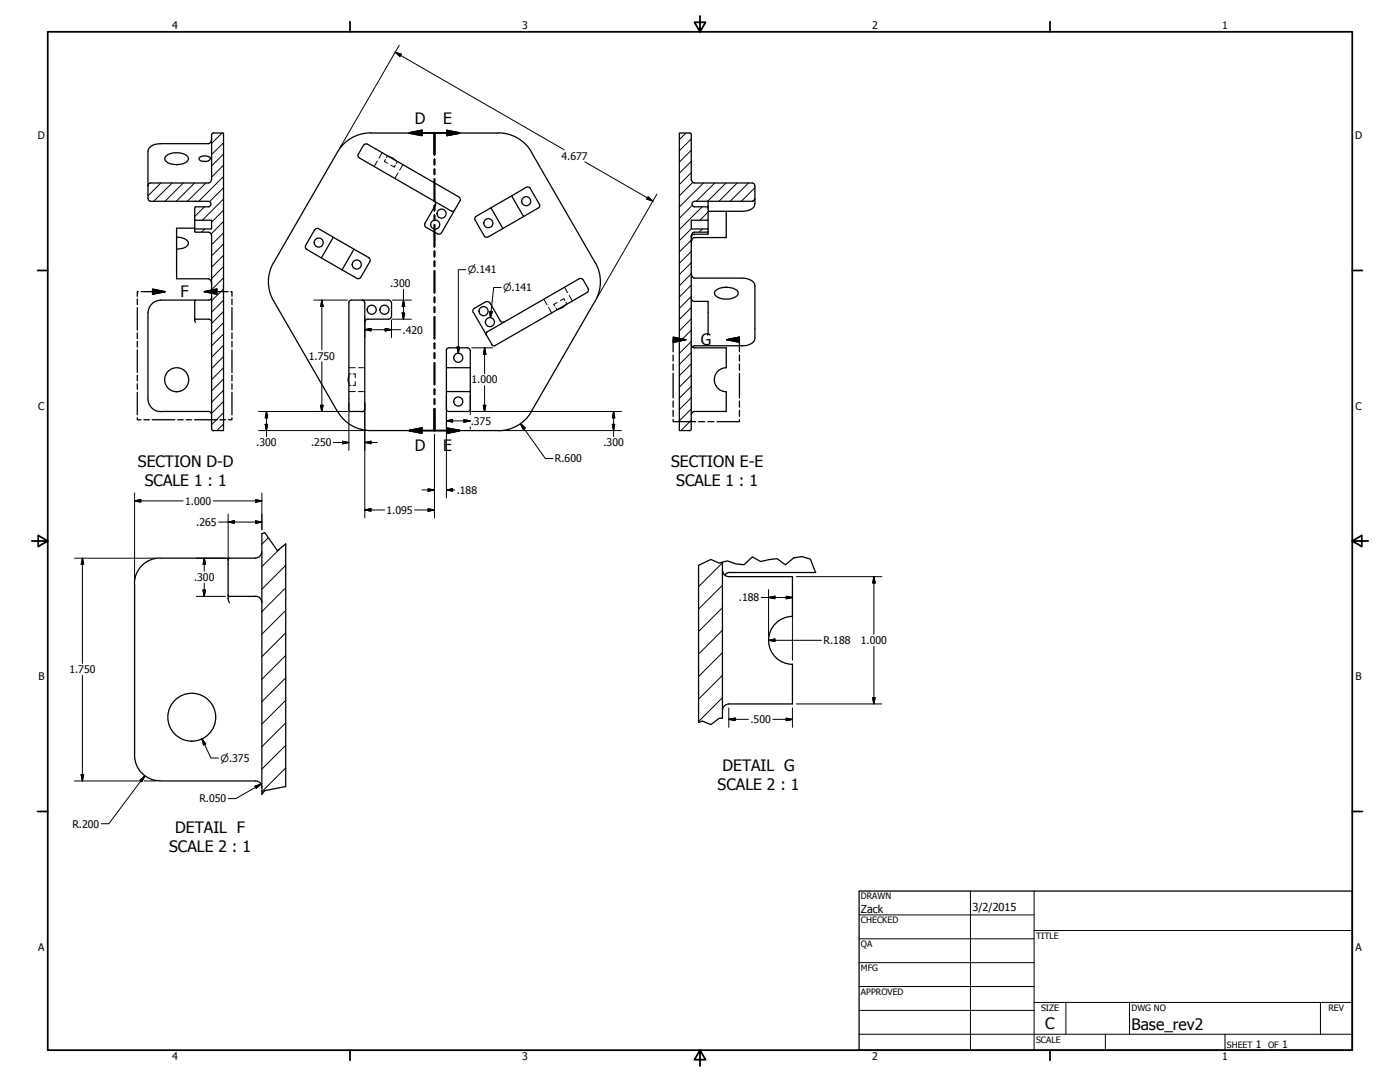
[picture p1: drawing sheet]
<svg xmlns="http://www.w3.org/2000/svg" width="559mm" height="432mm" viewBox="0 0 559 432" stroke-linecap="round" stroke-linejoin="round" font-family="sans-serif">
<!-- layer: Visible (ANSI) -->
<g fill="none" stroke="#000" stroke-width=".51">
<path d="M84.5 53.8v17.8l-.7 1.2-23.7 .2-.5 .2-.5 1M84.5 55.2a1.8 1.8 0 0 1-1.3 2.1h-19.1a4.5 4.5 0 0 0-5 3.1v18.8l.5 1 23.6 .1M85.2 53.1h4v118.7h-4M85.2 53l-.5 .3-.2 .5M146.5 57.5l-.7-.1-.6 .5-2.2 3.7M146.6 57.5l36.7 21.2M147.9 53.1h51M147.9 53a15.3 15.3 0 0 0-13.2 7.7l-25.5 44.1M198.9 53a15.3 15.3 0 0 1 13.2 7.7M275.1 53.1h-4v118.7h4M275.2 53l.5 .3 .3 .5M275.9 53.8v17.8l.6 1.2 24.3 .4 .5 1v7.1a3.8 3.8 0 0 1-4.2 3h-14.5"/>
<path d="M66.2 62.4a7.4 7.4 0 0 1 8.6 0l.4 .6a2.29 2.29 0 0 1-2.1 2.3 7.8 7.8 0 0 1-6.9-1l-.4-.6zM79.8 62.7a3 3 0 0 1 4.1 .4v.3a2.9 2.9 0 0 1-4.5 .2zM81.1 64.5h1.2M143 61.6l-.1 .8 .5 .6 36.7 21.2 .8 .1 .6-.5M155.1 62.5l1.7 .6 1.3 1.1M183.3 78.7l.4 .6-.1 .8M204.2 78.2l-8.2 4.7M210.2 74.7l-6 3.5 4.8 8.2 6-3.5 .4-.6-.1-.7-3.7-6.5M210.2 74.7l.8-.1 .6 .5M212.1 60.7l25.5 44.1M301.3 79.2l-.5 1-.5 .1h-23.1M70.5 99.4v11.9h12.7a1.8 1.8 0 0 1 1.3 2"/>
<path d="M70.5 94.7a5.1 5.1 0 0 1 4.7 2 2.29 2.29 0 0 1-2.1 2.4l-2.6 .3M77.7 91.1h-7.2v8.3M77.7 87.9v3.5M83.2 80.4a1.08 1.08 0 0 1 1 1.1 1.08 1.08 0 0 1-1 1.1h-5.2l-.3 .5v4.8h6.8v3.5h-6.8v1l.3 .2h5.2l.6 .2 .7 1.3v77M122 98.1l-.1 .7 .4 .6M125.7 91.6l-3.8 6.4M127.1 91.2l5.9 3.5-4.7 8.2-6-3.5M127.1 91.3l-.8-.1-.6 .4M133 94.7l8.3 4.7M170.1 90.7l4.8 2.7h.8l.5-.5M173.3 80.2l.5 .7 .1 .7-4.4 7.8 .1 .8 .5 .6M181.5 83.8l-5.2 9"/>
<path d="M183.6 80.1l-2.1 3.7M189.6 87.8l3.8 6.4 .6 .5 .7-.1M190 86.4l-.5 .6 .1 .8M190 86.4l6-3.5 4.7 8.3-5.9 3.4M209 86.4l-8.3 4.8M277.2 80.4a1.08 1.08 0 0 0-1 1.1 1.08 1.08 0 0 0 1 1.1h5.2l.2 .5M282.4 80.3l.2 2.8M282.6 92.4l-.2 .2h-5.2l-.7 .2-.6 1.3v77M282.6 83.1v4.8h-6.7v3.5h6.7v1M282.6 92.4v.8M282.6 87.9v3.5M282.7 93.2l-.3 .3h-5.6l-.6 .5-.3 .8"/>
<path d="M289.9 84.3v10.5h-12.7a1.81 1.81 0 0 0-1.3 2.1M64.1 119.8h19.1M64.2 119.8a5 5 0 0 0-5.1 5.1v34.2a5.1 5.1 0 0 0 5.1 5.2l19-.1 .7 .3 .6 1M78 119.8l-.2 .2M84.5 118.5l-.2 .8-1.1 .5M109.2 104.8a15.3 15.3 0 0 0 0 15.3M128.3 102.9l8.2 4.8M140.2 119.8l-.8 .4-.2 .6M140.3 119.8h14.7l1 .5 .3 .7v5.1l-.6 1.1-8.9 .2-1 .5-.3 .8M143.9 110.8l-.6 .4-.8-.1M144.6 119.8l.7 .3 .2 .7M147.3 102.9l.4 .6-.1 .8"/>
<path d="M147.3 102.9l-6-3.5-4.8 8.3 6.1 3.4M147.7 104.3l-3.7 6.4M231.3 111.2l.7-.1 .6 .5M231.3 111.2l-36.8 21.2M232.7 111.5l2.1 3.8 .1 .7-.5 .6-36.7 21.3-.6 .1-.8-.5M237.6 104.8a15.3 15.3 0 0 1 0 15.3l-25.5 44.1M275.9 108.9a1.81 1.81 0 0 0 1.3 2.1h19l2.6 .4a3.2 3.2 0 0 1 2.5 2.6v20.9a3.9 3.9 0 0 1-4.2 3.1h-19.9l-.8 .6M275.9 119l.5 1.1 .8 .2M285.6 116a7.5 7.5 0 0 1 8.7 0l.3 .6a2.28 2.28 0 0 1-2.1 2.4 6.5 6.5 0 0 1-7.3-1.7zM77.7 127.2l.3 .2M77.7 120v7.1M77.7 127.1l.3 1.6"/>
<path d="M78 127.4h5.6l.7 .5 .2 .8M109.2 120.1l25.6 44.1a15.2 15.2 0 0 0 13.1 7.6h51M139.3 120.8v42.4M145.6 120.8v42.4M178.2 139.8v6.9h9.5v-6.9M186.7 138.9l.7 .3 .2 .7M186.7 138.8h-7.5l-.9 .4-.2 .7M189 124.7l7.3 12.8M189.4 123l-.7 1 .2 .8M193.8 120.5l-4.4 2.5M193.8 120.5l1.2-.1 .5 .6 4.1 7M194.5 132.3l-.5 .8 .1 .7"/>
<path d="M199.6 128l.6 .5 1.1-.1M225.8 121.7l-1.3 1-1.7 .7M275.9 137.5l.3 .8 1 .5h12.7v7.9a4.8 4.8 0 0 0-4.8 4.9 4.8 4.8 0 0 0 4.8 4.7M277.2 120.3h5.2l.3 .3M282.6 120.5v12.5l-.2 .7M139.3 149.8a4.8 4.8 0 0 0 0 3.4M178.2 146.7v9.6M187.7 146.7v9.6M289.9 156.3v7.9h-12.7l-1 .6-.3 .7M84.5 171.1l.2 .6 .5 .2M139.2 163.2l.4 .9 .6 .2M145.6 163.2l-.7 1h-4.6"/>
<path d="M178.2 163.2v-6.9h9.5v6.9M178.2 163.2l.3 .7 .7 .3M187.7 163.2l-.2 .6-.8 .5-7.5-.1M212.1 164.3a15.3 15.3 0 0 1-13.2 7.6M276 171.1l-.3 .6-.5 .2M104.5 213v104M114 217v96.9M91 237.5l.5 .5M91.1 223.3v12.2a9 9 0 0 0 .5 5M91.5 222.7l-.5 .5M91.6 238h10.4M101.9 237.9l1.7 .6 .7 .9 .2 1.1"/>
<path d="M104.5 220.2l-.6 1.6-.8 .6-1.1 .4-38.1-.1a10.2 10.2 0 0 0-10.2 10.2v68.6a10.1 10.1 0 0 0 10.1 10.1l38.2 .1a2.49 2.49 0 0 1 2.5 2.5M278.8 225.6v62.7M288.4 227.6l.1 .7a2.39 2.39 0 0 0 2.4 1.8h25.4v15.9a9.6 9.6 0 0 0-9.5 9.6 9.6 9.6 0 0 0 9.5 9.5M288.4 224.3v62.3M325.6 228.5h-34.7l-.8 .2-.8 .9M316.3 265v15.9h-25.4a2.6 2.6 0 0 0-2.5 2.6"/>
<circle cx="127.2" cy="96.8" r="1.81"/>
<circle cx="173.7" cy="89.6" r="1.81"/>
<circle cx="176.2" cy="85.2" r="1.81"/>
<circle cx="194.9" cy="89.1" r="1.81"/>
<circle cx="210" cy="80.3" r="1.81"/>
<circle cx="142.4" cy="105.6" r="1.81"/>
<circle cx="148.4" cy="123.6" r="1.81"/>
<circle cx="153.4" cy="123.6" r="1.81"/>
<circle cx="193" cy="124.2" r="1.81"/>
<circle cx="195.5" cy="128.6" r="1.81"/>
<circle cx="70.5" cy="151.5" r="4.8"/>
<circle cx="182.9" cy="142.8" r="1.81"/>
<circle cx="182.9" cy="160.2" r="1.81"/>
<circle cx="76.5" cy="286.2" r="9.6"/>
</g>
<!-- layer: Hidden (ANSI) -->
<g fill="none" stroke="#000" stroke-width=".4">
<path d="M150.6 64.3l-1.2 2.1M152.5 61l-1.2 2.2M153.8 63.6l-.4 .8 1.3 .8M154.7 62.2l-.5 .7M156 65.9l1.4 .8 .4-.8M158.6 64.5l-.4 .7M158.9 69l-1.3 2.2M160.8 65.7l-1.3 2.2M217 119.4l1.3 2.2M225.3 114.6l1.3 2.2M225.4 119.9l-.4-.7-1.3 .8M227.2 117.9l1.3 2.2"/>
<path d="M218.9 122.7l1.3 2.2M221.9 122.9l.4 .7M222.4 120.7l-1.4 .8 .5 .7M225.9 120.6l.4 .7M139.3 149.2h.8M139.3 153.8h.8M139.3 156.3h2.5M139.3 146.7h2.5M140.9 149.2h.9v1.5M141.8 152.3v1.5h-.9M143.1 156.3h2.5M143.1 146.7h2.5"/>
</g>
<!-- layer: Break Line (ANSI) -->
<path d="M104.5 213l1.2-.5 5 7.3 3.3-2.8M278.8 225.6l4.9-2.3 3.4 1.4 3.3-.9 3.3 1.2 3.3 .4 3.3-3.2 3.3 1.9 6.6-1.2 3.3 2.5 3.3-2.8 3.3-.5 3.4 1 2.1 5.4M288.4 286.6h-1.3l-3.4 2.6-3.3-1.4-1.6 .5M114 313.9l-8.3 1.6-1.2 1.5" fill="none" stroke="#000" stroke-width=".51"/>
<!-- layer: Section Line (ANSI) -->
<g fill="none" stroke="#000" stroke-width=".7">
<path d="M163.4 53.1l5-1v1.9zM163.4 53.1h20M173.4 53.1v8.7M178.4 52.1l5 1-5 .9zM173.4 63.6v2.1M173.4 67.5v2.1M173.4 71.4v8.7M173.4 81.9v2.2M173.4 85.9v2M173.4 89.7v8.8M173.4 100.3v2.1M173.4 104.2v2.1"/>
<path d="M173.4 108.1v8.7M173.4 118.6v2.1M173.4 122.5v2.2M173.4 126.4v8.8M173.4 137v2.1M173.4 140.8v2.2M173.4 144.8v8.7M173.4 155.3v2.1M173.4 159.2v2.2M163.4 171.8l5-.9v1.9zM163.4 171.8h20M173.4 163.1v8.7"/>
<path d="M178.4 170.9l5 .9-5 1z"/>
</g>
<path d="M163.4 53.1l5-1zM163.4 53.1l5-1v1.9zM178.4 54l5-.9zM178.4 52.1l5 1-5 .9zM163.4 171.8l5-.9zM163.4 171.8l5-.9v1.9zM178.4 172.8l5-1zM178.4 170.9l5 .9-5 1z" fill="#000" stroke="#000" stroke-width=".7"/>
<!-- layer: Detail Boundary (ANSI) -->
<g fill="none" stroke="#000" stroke-width=".51">
<path d="M54.8 119.3v2.3M55.2 116.4h-.4v1.8M56.4 116.4h9.5M60.9 115.4l5 1-5 1zM81.5 116.4l5.1-1v2zM81.5 116.4h9.6M92.1 116.4h.5v1.8M92.6 119.3v2.3M54.8 122.7v9M54.8 132.8v2.3M54.8 136.2v2.3M54.8 139.6v9.1"/>
<path d="M92.6 122.7v9M92.6 132.8v2.3M92.6 136.2v2.3M92.6 139.6v9.1M268.7 134.6l5 1-5 1zM273.7 135.6h-5v4.8M290.1 135.6l5-1v2zM290.1 135.6h5v4.8M54.8 149.7v2.3M54.8 153.2v2.2M54.8 156.5v9M92.6 149.7v2.3"/>
<path d="M92.6 153.2v2.2M92.6 156.5v9M268.7 141.7v2.4M268.7 145.3v2.5M268.7 149v9.8M295.1 141.7v2.4M295.1 145.3v2.5M295.1 149v9.8M54.8 166.7v.8h1.5M57.4 167.5h2.2M60.8 167.5h9M70.9 167.5h2.3"/>
<path d="M74.3 167.5h2.2M77.7 167.5h9M87.8 167.5h2.2M92.6 166.7v.8h-1.4M268.7 167.4v.9h8.9M268.7 160v2.5M268.7 163.7v2.5M278.8 168.3h2.5M282.5 168.3h2.5M295.1 167.4v.9h-8.9M295.1 160v2.5M295.1 163.7v2.5"/>
</g>
<path d="M60.9 117.4l5-1zM60.9 115.4l5 1-5 1zM81.5 116.4l5.1-1zM81.5 116.4l5.1-1v2zM268.7 136.6l5-1zM268.7 134.6l5 1-5 1zM290.1 135.6l5-1zM290.1 135.6l5-1v2z" fill="#000" stroke="#000" stroke-width=".51"/>
<!-- layer: Border (ANSI) -->
<g fill="none" stroke="#000" stroke-width=".7">
<path d="M19 12.7h520.8v406.4h-520.8zM139.7 8.6v4.1M279.4 6.3v6.4l-2.2-3.8h4.4l-2.2 3.8M419.1 8.6v4.1M15 107.9h4M539.8 107.9h4M12.7 215.9h6.3l-3.8-2.2v4.4l3.8-2.2M539.8 215.9l3.8 2.2v-4.4l-3.8 2.2h6.3M15 323.8h4M539.8 323.8h4M139.7 419.1v4.1M279.4 419.1l2.2 3.8h-4.4l2.2-3.8v6.3"/>
<path d="M419.1 419.1v4.1"/>
</g>
<!-- layer: Title (ANSI) -->
<g fill="none" stroke="#000" stroke-width=".4">
<path d="M387.3 355.6v63.5M412.7 355.6v63.5M342.9 365.1h69.8M342.9 374.6h69.8M412.7 371.3h127.1M342.9 384.2h69.8M342.9 393.7h69.8M342.9 412.7h196.9M342.9 403.2h69.8M412.7 400h127.1M425.4 400v12.7M441.2 412.7v6.4"/>
<path d="M450.8 400v12.7M488.9 412.7v6.4M527 400v12.7"/>
</g>
<path d="M342.9 355.6h196.9v63.5h-196.9z" fill="none" stroke="#000" stroke-width=".51"/>
<!-- layer: Hatch (ANSI) -->
<g fill="none" stroke="#000" stroke-width=".4">
<path d="M88.6 53.1l-4.1 4.1M89.2 57l-4.7 4.7M273.8 53.1l-2.7 2.6M275.9 59.9l-4.8 4.8M275.9 55.4l-4.8 4.8M59.5 73.2l-.2 .2M64.2 73l-5.1 5.2M68.7 73l-7.4 7.3M73.2 73l-7.4 7.3M77.7 73l-7.3 7.3M82.2 73l-7.4 7.3M89.2 79.4l-8.4 8.5"/>
<path d="M89.2 74.9l-5.5 5.6M89.2 70.4l-9.9 9.9M89.2 65.9l-4.7 4.8M89.2 61.5l-4.7 4.7M275.9 68.9l-4.8 4.8M275.9 64.4l-4.8 4.8M276.5 72.8l-5.4 5.4M280.8 73l-9.7 9.6M285.3 73l-7.4 7.3M289.8 73l-7.4 7.3M294.3 73l-7.3 7.3M298.8 73l-7.4 7.3"/>
<path d="M301.3 79.4l-.9 .9M301.3 74.9l-5.4 5.4M81.6 82.6l-3.9 3.8M81.7 91.4l-1.2 1.2M89.2 97.3l-4.7 4.8M89.2 92.9l-4.7 4.8M89.2 88.4l-4.9 4.9M89.2 83.9l-4.7 4.7M275.9 95.8l-4.8 4.8M275.9 91.3l-4.8 4.8M276.4 81.9l-5.3 5.2M280.2 82.6l-9.1 9"/>
<path d="M280.4 91.4l-1.3 1.2M282.6 84.6l-3.2 3.3M89.2 119.8l-4.7 4.8M89.2 115.3l-4.7 4.8M89.2 110.9l-4.7 4.7M89.2 106.4l-4.7 4.7M89.2 101.9l-4.7 4.7M275.9 118.3l-4.8 4.8M275.9 113.8l-4.8 4.8M275.9 109.3l-4.8 4.7M275.9 104.8l-4.8 4.8M275.9 100.3l-4.8 4.8"/>
<path d="M89.2 137.8l-4.7 4.8M89.2 133.3l-4.7 4.7M89.2 128.8l-4.7 4.7M89.2 124.3l-4.7 4.8M275.9 136.3l-4.8 4.7M275.9 131.8l-4.8 4.7M275.9 127.3l-4.8 4.7M275.9 122.7l-4.8 4.8M89.2 155.8l-4.7 4.7M89.2 151.3l-4.7 4.7M89.2 146.7l-4.7 4.8M89.2 142.3l-4.7 4.8"/>
<path d="M275.9 158.7l-4.8 4.7M275.9 154.2l-4.8 4.7M275.9 149.7l-4.8 4.8M275.9 145.2l-4.8 4.8M275.9 140.7l-4.8 4.8M89.2 169.2l-2.6 2.6M89.2 164.7l-4.7 4.8M89.2 160.2l-4.7 4.8M275.9 167.7l-4.1 4.1M275.9 163.2l-4.8 4.8M107.1 214.6l-2.6 2.6M111.8 218.9l-7.3 7.2"/>
<path d="M114 234.6l-9.5 9.5M114 225.6l-9.5 9.5M288.4 233.6l-9.6 9.5M288.4 224.6l-9.6 9.5M114 252.5l-9.5 9.6M114 243.6l-9.5 9.5M288.4 251.5l-9.6 9.5M288.4 242.5l-9.6 9.5M114 279.5l-9.5 9.5M114 270.5l-9.5 9.5M114 261.6l-9.5 9.5M288.4 278.4l-9.6 9.6"/>
<path d="M288.4 269.5l-9.6 9.5M288.4 260.5l-9.6 9.5M114 297.4l-9.5 9.6M114 288.5l-9.5 9.5M114 306.5l-9.5 9.5"/>
</g>
<!-- layer: Dimension (ANSI) -->
<g fill="none" stroke="#000" stroke-width=".4">
<path d="M159.3 18.1l-23.8 41.2M157.7 20.8l2.4 .9-.5 .8zM157.7 20.8l67.5 39M233.4 64.6l27.2 15.7M258.7 78.5l1.9 1.8-2.4-.9zM262.2 77.5l-23.8 41.2M125.3 119.8h13.4M128.5 119.8l.5 2.5h-1zM128.5 119.8v19.8M156.6 119.8h7.6M161 119.8l.5 2.5h-1zM161 115.4v12"/>
<path d="M185.9 107.6h-3v33.4M200 114.7h-3l-1.2 12M145.6 131.6l2.5-.5v1zM145.6 126.4v8.3M145.6 131.6h14.3M153.7 131.1l2.6 .5-2.6 .5zM156.3 127.7v7M156.6 127.4h7.6M160.5 124.9h1l-.5 2.5zM182.4 138.5h1.1l-.6 2.5zM188.3 138.8h8.3M193.4 138.8l.5 2.6h-1z"/>
<path d="M193.4 138.8v10.4M195.5 124.3h1l-.7 2.4zM128.5 144.4v19.8M178.2 157.9v40.8M187.7 157.9v7.6M193.4 153.9v10.3M103.2 164.2h35.5M103.2 171.8h43.1M105.9 169.4h.9l-.4 2.4zM106.4 164.2l.4 2.6h-.9zM106.4 164.2v10M128 161.7h1l-.5 2.5z"/>
<path d="M133.1 176.6h6.2M136.7 176.1l2.6 .5-2.6 .5zM139.3 160.7v19.1M145.6 176.6l2.5-.5v1zM145.6 176.6h5M145.6 160.7v46M173.4 173.4v33.3M178.2 168l2.5-.6v1.1zM178.2 168h9.5M185.2 167.4l2.5 .6-2.5 .5zM187.7 170.4v.7M188.3 164.2h59.8"/>
<path d="M192.9 161.7h1l-.5 2.5zM200.5 171.8h47.6M207.7 169l1.9 1.8-.8 .5zM207.7 169l10 14h3M244.4 169.4h1l-.5 2.4zM244.9 164.2l.5 2.6h-1zM244.9 164.2v10M53.7 199.9l2.5-.5v1zM53.7 199.9h19.4M53.7 196.7v34.6M85.1 199.9h19.4M102 199.4l2.5 .5-2.5 .5z"/>
<path d="M104.5 196.7v14.7M168.4 195.5h5M170.9 195.1l2.5 .4-2.5 .5zM178.2 195.5l2.5-.4v.9zM178.2 195.5h3.3M87.2 208.3h17.3M91.1 208.3l2.4-.5v1.1zM91.1 205.2v18.5M102 207.8l2.5 .5-2.5 .6zM145.6 203.5l2.5-.5v1zM145.6 203.5h7.9M165.5 203.5h7.9"/>
<path d="M170.9 203l2.5 .5-2.5 .5zM29.7 222.8h32.6M32.9 222.8l.5 2.4h-1zM32.9 222.8v42M78.4 222.8h11.6M78.4 238h11.6M81 235.5h1l-.5 2.5zM81.5 222.8l.5 2.4h-1zM81.5 222.8v5.2M81.5 232.7v5.3M303.8 238.4h12.5M306.8 238.4l2.5-.5v1.1z"/>
<path d="M306.8 235.3v18.6M313.8 237.9l2.5 .5-2.5 .6zM316.3 235.3v28.2M317.9 230.1h34.1M348.8 230.1l.5 2.6h-1zM348.8 230.1v23.1M306.8 255.5l2.5-.5v1zM306.8 255.5h21.1M348.8 257.9v23M32.9 269.6v42.1M348.3 278.4h1l-.5 2.5zM80.6 294.8l1.5 2.1-.9 .4z"/>
<path d="M80.6 294.8l3.6 7.7h3M290.9 287.1l2.5-.5v1zM290.9 287.1h7.9M290.9 282.5v7.8M308.5 287.1h7.8M313.8 286.6l2.5 .5-2.5 .5zM316.3 282.5v7.8M317.9 280.9h34.1M29.7 311.7h26.8M32.4 309.1h1l-.5 2.6zM55.9 311.3l1.9-1.7-1.2 2.3zM57.5 311.7h4.8"/>
<path d="M57.8 309.6l-14.4 19.1h-3M101.7 313.8l2.4-.9-1.9 1.7zM104.1 312.9l-10 5.8h-3"/>
</g>
<g fill="#000" stroke="#000" stroke-width=".4">
<path d="M157.7 20.8l2.4 .9zM157.7 20.8l2.4 .9-.5 .8zM258.2 79.4l2.4 .9zM258.7 78.5l1.9 1.8-2.4-.9zM128.5 119.8l.5 2.5zM128.5 119.8l.5 2.5h-1zM145.6 131.6l2.5-.5zM145.6 131.6l2.5-.5v1zM153.7 132.1l2.6-.5zM153.7 131.1l2.6 .5-2.6 .5zM160.5 124.9l.5 2.5zM160.5 124.9h1l-.5 2.5z"/>
<path d="M161 119.8l.5 2.5zM161 119.8l.5 2.5h-1zM182.4 138.5l.5 2.5zM182.4 138.5h1.1l-.6 2.5zM195.5 124.3l.3 2.4zM195.5 124.3h1l-.7 2.4zM193.4 138.8l.5 2.6zM193.4 138.8l.5 2.6h-1zM105.9 169.4l.5 2.4zM105.9 169.4h.9l-.4 2.4zM106.4 164.2l.4 2.6zM106.4 164.2l.4 2.6h-.9z"/>
<path d="M128 161.7l.5 2.5zM128 161.7h1l-.5 2.5zM136.7 177.1l2.6-.5zM136.7 176.1l2.6 .5-2.6 .5zM145.6 176.6l2.5-.5zM145.6 176.6l2.5-.5v1zM178.2 168l2.5-.6zM178.2 168l2.5-.6v1.1zM185.2 168.5l2.5-.5zM185.2 167.4l2.5 .6-2.5 .5zM192.9 161.7l.5 2.5zM192.9 161.7h1l-.5 2.5z"/>
<path d="M207.7 169l1.9 1.8zM207.7 169l1.9 1.8-.8 .5zM244.4 169.4l.5 2.4zM244.4 169.4h1l-.5 2.4zM244.9 164.2l.5 2.6zM244.9 164.2l.5 2.6h-1zM53.7 199.9l2.5-.5zM53.7 199.9l2.5-.5v1zM170.9 196l2.5-.5zM170.9 195.1l2.5 .4-2.5 .5zM178.2 195.5l2.5-.4zM178.2 195.5l2.5-.4v.9z"/>
<path d="M91.1 208.3l2.4-.5zM91.1 208.3l2.4-.5v1.1zM102 200.4l2.5-.5zM102 199.4l2.5 .5-2.5 .5zM102 208.9l2.5-.6zM102 207.8l2.5 .5-2.5 .6zM145.6 203.5l2.5-.5zM145.6 203.5l2.5-.5v1zM170.9 204l2.5-.5zM170.9 203l2.5 .5-2.5 .5zM32.9 222.8l.5 2.4zM32.9 222.8l.5 2.4h-1z"/>
<path d="M81 235.5l.5 2.5zM81 235.5h1l-.5 2.5zM81.5 222.8l.5 2.4zM81.5 222.8l.5 2.4h-1zM306.8 238.4l2.5-.5zM306.8 238.4l2.5-.5v1.1zM313.8 239l2.5-.6zM313.8 237.9l2.5 .5-2.5 .6zM348.8 230.1l.5 2.6zM348.8 230.1l.5 2.6h-1zM306.8 255.5l2.5-.5zM306.8 255.5l2.5-.5v1z"/>
<path d="M348.3 278.4l.5 2.5zM348.3 278.4h1l-.5 2.5zM80.6 294.8l1.5 2.1zM80.6 294.8l1.5 2.1-.9 .4zM290.9 287.1l2.5-.5zM290.9 287.1l2.5-.5v1zM313.8 287.6l2.5-.5zM313.8 286.6l2.5 .5-2.5 .5zM32.4 309.1l.5 2.6zM32.4 309.1h1l-.5 2.6zM57.8 309.6l-1.2 2.3zM55.9 311.3l1.9-1.7-1.2 2.3z"/>
<path d="M102.2 314.6l1.9-1.7zM101.7 313.8l2.4-.9-1.9 1.7z"/>
</g>
<g font-size="6.3">
<text x="165.6" y="49.6">D</text>
<text x="176.9" y="49.6">E</text>
<text x="72.1" y="118.7">F</text>
<text x="279.8" y="137.9">G</text>
<text x="165.6" y="179.9">D</text>
<text x="176.9" y="179.9">E</text>
<text x="55" y="186.2">SECTION D-D</text>
<text x="267.8" y="186.2">SECTION E-E</text>
<text x="57.8" y="193.8">SCALE 1 : 1</text>
<text x="269.9" y="193.8">SCALE 1 : 1</text>
<text x="288.4" y="307.6">DETAIL G</text>
<text x="286.4" y="315.1">SCALE 2 : 1</text>
<text x="69.9" y="332.5">DETAIL F</text>
<text x="67.5" y="340">SCALE 2 : 1</text>
<text x="417.2" y="410.6">C</text>
<text x="451.6" y="411.1">Base_rev2</text>
</g>
<g font-size="4.4">
<text x="343.7" y="364.3">Zack</text>
<text x="388.1" y="363.7">3/2/2015</text>
</g>
<g font-size="4.2">
<text x="68.7" y="11.7">4</text>
<text x="208.4" y="11.7">3</text>
<text x="348.1" y="11.7">2</text>
<text x="487.8" y="11.7">1</text>
<text x="15.1" y="55.5">D</text>
<text x="540.9" y="55.5">D</text>
<text x="224.1" y="63.7">4.677</text>
<text x="155.7" y="114.6">.300</text>
<text x="160.7" y="133.1">.420</text>
<text x="123.3" y="143.5">1.750</text>
<text x="188.2" y="153">1.000</text>
<text x="15.2" y="163.4">C</text>
<text x="541" y="163.4">C</text>
<text x="187.9" y="169.5">.375</text>
<text x="102.3" y="178.2">.300</text>
<text x="124.2" y="178.1">.250</text>
<text x="240.9" y="178.2">.300</text>
<text x="221.5" y="184.5">R.600</text>
<text x="182.3" y="197">.188</text>
<text x="73.9" y="201.4">1.000</text>
<text x="78.4" y="209.9">.265</text>
<text x="154.3" y="205">1.095</text>
<text x="77.5" y="231.9">.300</text>
<text x="294.9" y="240">.188</text>
<text x="328.7" y="257">R.188</text>
<text x="343.6" y="257">1.000</text>
<text x="27.7" y="268.7">1.750</text>
<text x="15.3" y="271.4">B</text>
<text x="541.1" y="271.4">B</text>
<text x="299.5" y="288.6">.500</text>
<text x="79.6" y="320.2">R.050</text>
<text x="28.9" y="330.3">R.200</text>
<text x="15.2" y="379.3">A</text>
<text x="541" y="379.3">A</text>
<text x="501.3" y="418.3">1</text>
<text x="511.8" y="418.3">1</text>
<text x="68.7" y="423.2">4</text>
<text x="208.4" y="423.2">3</text>
<text x="348.1" y="423.2">2</text>
<text x="487.8" y="423.2">1</text>
</g>
<g font-size="4">
<text x="186.8" y="109.1">⌀.141</text>
<text x="200.8" y="116.2">⌀.141</text>
<text x="88" y="304">⌀.375</text>
</g>
<g font-size="3.5">
<text x="343.7" y="358.9">DRAWN</text>
<text x="343.7" y="368.5">CHECKED</text>
<text x="413.5" y="374.6">TITLE</text>
<text x="343.7" y="378">QA</text>
<text x="343.7" y="387.5">MFG</text>
<text x="343.7" y="397.1">APPROVED</text>
<text x="415.5" y="403.4">SIZE</text>
<text x="451.6" y="403.4">DWG NO</text>
<text x="530.3" y="403.4">REV</text>
<text x="413.5" y="416.1">SCALE</text>
<text x="489.7" y="418.3">SHEET</text>
<text x="506.2" y="418.3">OF</text>
</g>
</svg>
